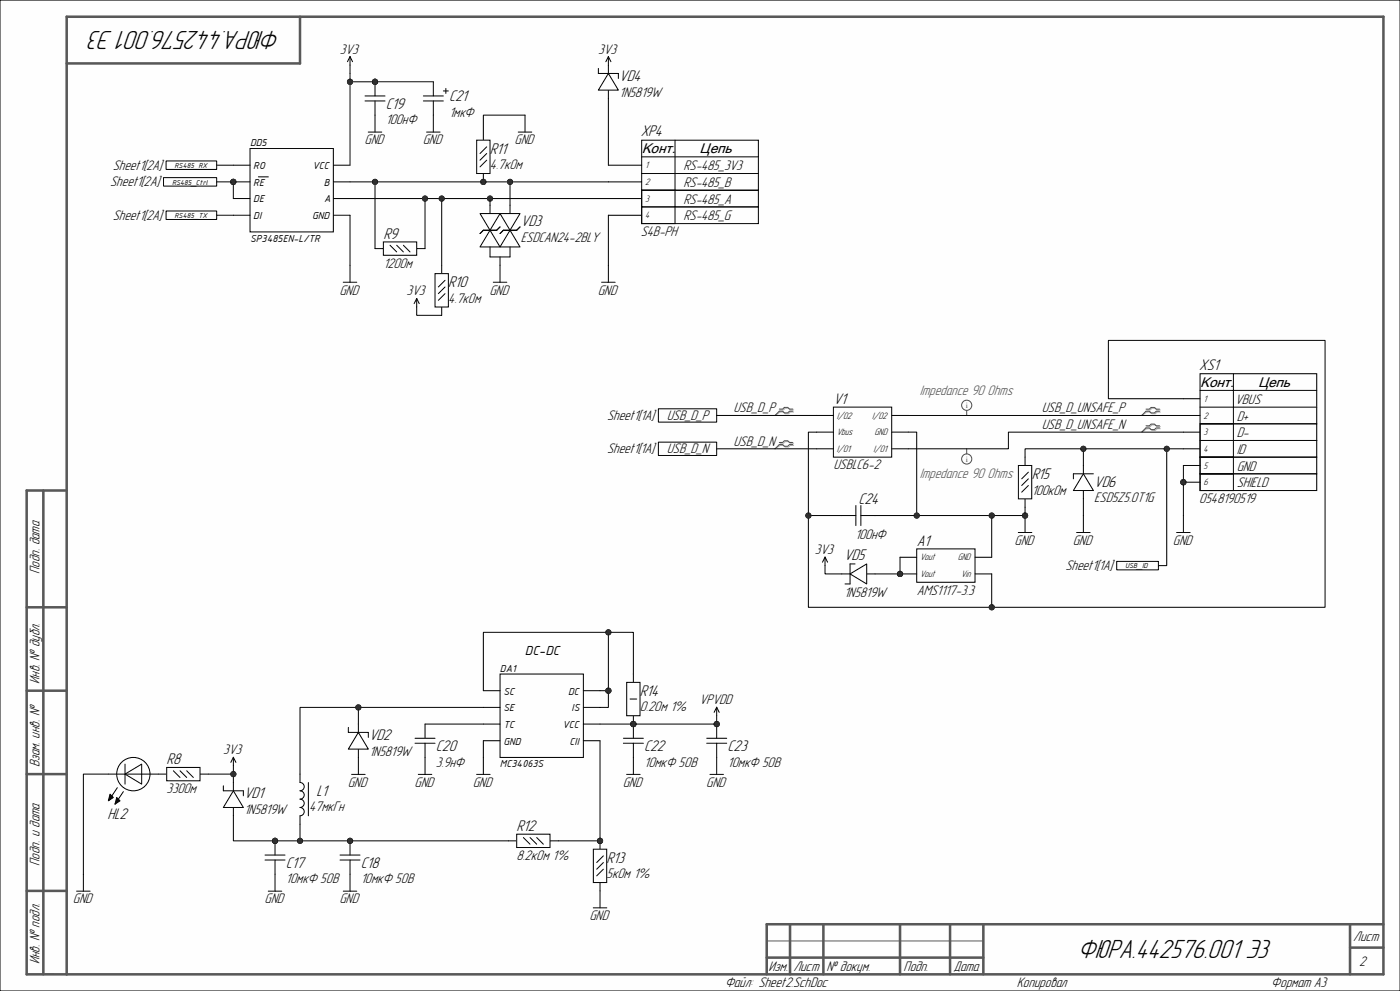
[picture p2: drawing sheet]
<svg xmlns="http://www.w3.org/2000/svg" width="420mm" height="297mm" viewBox="0 0 420 297" stroke-linecap="round" stroke-linejoin="round" font-family="sans-serif">
<path d="M0 0h420v297h-420z" fill-rule="evenodd" fill="#fefefe"/>
<path d="M0 0h420v297h-420z" fill="none" stroke="#000" stroke-width=".3"/>
<path d="M0 0h420v297h-420z" fill-rule="evenodd" fill="#fefefe"/>
<path d="M0 0h420v297h-420z" fill="none" stroke="#000" stroke-width=".3"/>
<g fill="none" stroke="#585858" stroke-width=".76">
<path d="M90 5v14h-70M13 147v145M20 147h-12v145h407v-287h-395v287M8 182h12M8 207h12M8 232h12M8 267h12M237 277v15M247 277v15M270 277v15M285 277v15M295 277v15"/>
<path d="M405 277v15M415 277h-185v15M230 287h65M405 284h10"/>
</g>
<path d="M230 282h65" fill="none" stroke="#585858" stroke-width=".3"/>
<path d="M150 202h25v25h-25z" fill-rule="evenodd" fill="#fefefe"/>
<path d="M107.5 217v2.5M145 212h5M145 217h5M145 207h5M150 202h25v25h-25zM175 212h5M175 217h5M175 207h5M107.5 224.5v2.5M145 222h5M175 222h5" fill="none" stroke="#000" stroke-width=".3"/>
<path d="M107.5 219.5l3 5h-6z" fill="#fefefe"/>
<path d="M153 61.5v2.5M104.5 218v1.5h6v1.5M107.5 219.5l3 5h-6zM105.5 232.1h4M107.5 227v5.1" fill="none" stroke="#000" stroke-width=".3"/>
<path d="M150 64h6l-3 5z" fill="#fefefe"/>
<path d="M147 61.5v2.5M150 64h6l-3 5z" fill="none" stroke="#000" stroke-width=".3"/>
<path d="M144 64h6l-3 5z" fill="#fefefe"/>
<path d="M144 64h6l-3 5zM150 68l-1 1h-4l-1 1M156 68l-1 1h-4l-1 1" fill="none" stroke="#000" stroke-width=".3"/>
<path d="M147 69l3 5h-6z" fill="#fefefe"/>
<path d="M147 69l3 5h-6z" fill="none" stroke="#000" stroke-width=".3"/>
<path d="M153 69l3 5h-6z" fill="#fefefe"/>
<path d="M147 74v3h6v-3M150 68l-1 1h-4l-1 1M150 77v7.6M153 69l3 5h-6zM156 68l-1 1h-4l-1 1M148 84.6h4" fill="none" stroke="#000" stroke-width=".3"/>
<circle cx="112.5" cy="24.5" r=".76" fill="#262626"/>
<circle cx="112.5" cy="24.5" r=".76" fill="none" stroke="#262626" stroke-width=".3"/>
<path d="M109.5 30.3h6M109.5 28.8h6M112.5 24.5v4.3M112.5 30.3v4.2" fill="none" stroke="#000" stroke-width=".3"/>
<circle cx="112.5" cy="24.5" r=".76" fill="#262626"/>
<circle cx="112.5" cy="24.5" r=".76" fill="none" stroke="#262626" stroke-width=".3"/>
<g fill="none" stroke="#000" stroke-width=".3">
<path d="M105 17l-.8 1.5M105 17l.8 1.5M105 17v2.5M110.5 39.6h4M112.5 34.5v5.1M127 28.8h6M127 30.3h6M128 39.6h4M130 24.5v4.3M130 30.3v9.3M133 27.3h1.5M133.8 26.5v1.5"/>
<path d="M182.5 49.5h10M182.5 54.5h10M182.5 59.5h10M192.5 42h35v15h-35zM192.5 57h35v5h-35zM192.5 57h10v10h-10zM192.5 47h35M192.5 52h35M202.5 42v15M182.5 64.5h10M182.5 79.5v5.1M192.5 62h35v5h-35z"/>
<path d="M180.5 84.6h4M127.5 217v4.3M215 212l-.8 1.5M215 212l.8 1.5M215 212v2.5M124.5 222.8h6M124.5 221.3h6M125.5 232.1h4M127.5 222.8v9.3M143 232.1h4M145 227v5.1"/>
</g>
<circle cx="190" cy="217" r=".76" fill="#262626"/>
<circle cx="190" cy="217" r=".76" fill="none" stroke="#262626" stroke-width=".3"/>
<path d="M190 217v4.3M187 222.8h6M187 221.3h6M190 222.8v4.2" fill="none" stroke="#000" stroke-width=".3"/>
<circle cx="190" cy="217" r=".76" fill="#262626"/>
<circle cx="190" cy="217" r=".76" fill="none" stroke="#262626" stroke-width=".3"/>
<circle cx="215" cy="217" r=".76" fill="#262626"/>
<circle cx="215" cy="217" r=".76" fill="none" stroke="#262626" stroke-width=".3"/>
<path d="M215 217v4.3M212 222.8h6M212 221.3h6M215 222.8v4.2" fill="none" stroke="#000" stroke-width=".3"/>
<circle cx="215" cy="217" r=".76" fill="#262626"/>
<circle cx="215" cy="217" r=".76" fill="none" stroke="#262626" stroke-width=".3"/>
<circle cx="180" cy="252" r=".76" fill="#262626"/>
<circle cx="180" cy="252" r=".76" fill="none" stroke="#262626" stroke-width=".3"/>
<path d="M180 252v2.5M180 264.5v2.5" fill="none" stroke="#000" stroke-width=".3"/>
<circle cx="180" cy="252" r=".76" fill="#262626"/>
<circle cx="180" cy="252" r=".76" fill="none" stroke="#262626" stroke-width=".3"/>
<path d="M178 254.5h4v10h-4z" fill-rule="evenodd" fill="#fefefe"/>
<path d="M188 232.1h4M190 227v5.1M213 232.1h4M215 227v5.1M178 254.5h4v10h-4zM181 258.5l-2 2M181 256.5l-2 2M178 272.1h4M180 267v5.1M181 260.5l-2 2" fill="none" stroke="#000" stroke-width=".3"/>
<circle cx="190" cy="217" r=".76" fill="#262626"/>
<circle cx="190" cy="217" r=".76" fill="none" stroke="#262626" stroke-width=".3"/>
<path d="M190 214.5v2.5" fill="none" stroke="#000" stroke-width=".3"/>
<circle cx="190" cy="217" r=".76" fill="#262626"/>
<circle cx="190" cy="217" r=".76" fill="none" stroke="#262626" stroke-width=".3"/>
<path d="M190 202v2.5" fill="none" stroke="#000" stroke-width=".3"/>
<path d="M188 204.5h4v10h-4z" fill-rule="evenodd" fill="#fefefe"/>
<path d="M188 204.5h4v10h-4zM189 209.5h2M152.5 252h2.5M165 252h2.5" fill="none" stroke="#000" stroke-width=".3"/>
<path d="M155 250h10v4h-10z" fill-rule="evenodd" fill="#fefefe"/>
<path d="M155 250h10v4h-10zM157 251l2 2M159 251l2 2M161 251l2 2" fill="none" stroke="#000" stroke-width=".3"/>
<circle cx="82.5" cy="252" r=".76" fill="#262626"/>
<circle cx="82.5" cy="252" r=".76" fill="none" stroke="#262626" stroke-width=".3"/>
<path d="M79.5 257.8h6M79.5 256.3h6M82.5 252v4.3M82.5 257.8v4.2" fill="none" stroke="#000" stroke-width=".3"/>
<circle cx="82.5" cy="252" r=".76" fill="#262626"/>
<circle cx="82.5" cy="252" r=".76" fill="none" stroke="#262626" stroke-width=".3"/>
<circle cx="105" cy="252" r=".76" fill="#262626"/>
<circle cx="105" cy="252" r=".76" fill="none" stroke="#262626" stroke-width=".3"/>
<path d="M102 257.8h6M102 256.3h6M105 252v4.3M105 257.8v4.2" fill="none" stroke="#000" stroke-width=".3"/>
<circle cx="105" cy="252" r=".76" fill="#262626"/>
<circle cx="105" cy="252" r=".76" fill="none" stroke="#262626" stroke-width=".3"/>
<path d="M182.5 19.5v2.5M182.5 27v2.5M70 227l-.8 1.5M70 227l.8 1.5M70 227v2.5M90 232v2.5a1.25 1.25 0 0 1 1.3 1.3 1.25 1.25 0 0 1-1.3 1.2 1.25 1.25 0 0 1 1.3 1.3 1.25 1.25 0 0 1-1.3 1.2 1.25 1.25 0 0 1 1.3 1.3 1.25 1.25 0 0 1-1.3 1.2 1.25 1.25 0 0 1 1.3 1.3 1.25 1.25 0 0 1-1.3 1.2v2.5M92.5 234.5v10M80.5 267.1h4M82.5 262v5.1M103 267.1h4M105 262v5.1" fill="none" stroke="#000" stroke-width=".3"/>
<path d="M182.5 22l3 5h-6z" fill="#fefefe"/>
<path d="M182.5 17l-.8 1.5M182.5 17l.8 1.5M182.5 17v2.5M179.5 20.5v1.5h6v1.5M182.5 22l3 5h-6zM70 234.5v2.5M70 242v2.5" fill="none" stroke="#000" stroke-width=".3"/>
<path d="M70 237l3 5h-6z" fill="#fefefe"/>
<path d="M67 235.5v1.5h6v1.5M70 237l3 5h-6z" fill="none" stroke="#000" stroke-width=".3"/>
<circle cx="70" cy="54.5" r=".76" fill="#262626"/>
<circle cx="70" cy="54.5" r=".76" fill="none" stroke="#262626" stroke-width=".3"/>
<path d="M75 44.5h25v25h-25z" fill-rule="evenodd" fill="#fefefe"/>
<path d="M70 54.5h5M75 44.5h25v25h-25z" fill="none" stroke="#000" stroke-width=".3"/>
<circle cx="70" cy="54.5" r=".76" fill="#262626"/>
<circle cx="70" cy="54.5" r=".76" fill="none" stroke="#262626" stroke-width=".3"/>
<path d="M70 59.5h5M70 49.5h5M77.5 53h3M100 59.5h5M100 49.5h5M100 54.5h5M70 64.5h5M100 64.5h5M105 79.5v5.1M103 84.6h4" fill="none" stroke="#000" stroke-width=".3"/>
<path d="M49.8 48.2h15.2v2.6h-15.2z" fill-rule="evenodd" fill="#fefefe"/>
<path d="M49.8 48.2h15.2v2.6h-15.2z" fill="none" stroke="#000" stroke-width=".3"/>
<path d="M49.8 63.2h15.2v2.6h-15.2z" fill-rule="evenodd" fill="#fefefe"/>
<path d="M49.8 63.2h15.2v2.6h-15.2z" fill="none" stroke="#000" stroke-width=".3"/>
<path d="M49.1 53.2h15.9v2.6h-15.9z" fill-rule="evenodd" fill="#fefefe"/>
<path d="M49.1 53.2h15.9v2.6h-15.9zM112.5 74.5h2.5M125 74.5h2.5" fill="none" stroke="#000" stroke-width=".3"/>
<path d="M115 72.5h10v4h-10z" fill-rule="evenodd" fill="#fefefe"/>
<path d="M115 72.5h10v4h-10zM117 73.5l2 2M119 73.5l2 2M121 73.5l2 2M132.5 79.5v2.5M132.5 92v2.5" fill="none" stroke="#000" stroke-width=".3"/>
<path d="M130.5 82h4v10h-4z" fill-rule="evenodd" fill="#fefefe"/>
<path d="M130.5 82h4v10h-4zM133.5 84l-2 2M133.5 86l-2 2M133.5 88l-2 2" fill="none" stroke="#000" stroke-width=".3"/>
<circle cx="145" cy="54.5" r=".76" fill="#262626"/>
<circle cx="145" cy="54.5" r=".76" fill="none" stroke="#262626" stroke-width=".3"/>
<path d="M145 52v2.5" fill="none" stroke="#000" stroke-width=".3"/>
<circle cx="145" cy="54.5" r=".76" fill="#262626"/>
<circle cx="145" cy="54.5" r=".76" fill="none" stroke="#262626" stroke-width=".3"/>
<path d="M145 39.5v2.5" fill="none" stroke="#000" stroke-width=".3"/>
<path d="M143 42h4v10h-4z" fill-rule="evenodd" fill="#fefefe"/>
<path d="M155.5 39.6h4M157.5 34.5v5.1M143 42h4v10h-4zM146 48l-2 2M146 46l-2 2M146 44l-2 2M125 89.5l-.8 1.5M125 89.5l.8 1.5M125 89.5v2.5" fill="none" stroke="#000" stroke-width=".3"/>
<circle cx="355" cy="144.5" r=".76" fill="#262626"/>
<circle cx="355" cy="144.5" r=".76" fill="none" stroke="#262626" stroke-width=".3"/>
<g fill="none" stroke="#000" stroke-width=".3">
<path d="M355 119.5h5M360 112h35v15h-35zM360 117h35M370 112v15M355 124.5h5M355 129.5h5M355 134.5h5M355 139.5h5M360 127h35v5h-35zM360 132h35v5h-35zM360 127h10v10h-10zM360 137h35v5h-35z"/>
<path d="M360 137h10v5h-10zM360 122h35M355 144.5h5M360 142h35v5h-35zM360 142h10v5h-10z"/>
</g>
<circle cx="355" cy="144.5" r=".76" fill="#262626"/>
<circle cx="355" cy="144.5" r=".76" fill="none" stroke="#262626" stroke-width=".3"/>
<path d="M307.5 137v2.5M307.5 149.5v2.5" fill="none" stroke="#000" stroke-width=".3"/>
<path d="M305.5 139.5h4v10h-4z" fill-rule="evenodd" fill="#fefefe"/>
<path d="M305.5 139.5h4v10h-4zM305.5 159.6h4M307.5 154.5v5.1M308.5 145.5l-2 2M308.5 143.5l-2 2M308.5 141.5l-2 2M353 159.6h4M355 154.5v5.1" fill="none" stroke="#000" stroke-width=".3"/>
<path d="M344 122.9h1.1l.5-.5h1l.5 .5h1M344 127.9h1.1l.5-.5h1l.5 .5h1M348.1 123.5h-1l-.5 .5h-1l-.5-.5h-1.1l-1.5 1M348.1 128.5h-1l-.5 .5h-1l-.5-.5h-1.1l-1.5 1" fill="none" stroke="#b0b0b0" stroke-width=".3"/>
<g fill="none" stroke="#4c4c4c" stroke-width=".3">
<path d="M290 123v1.5M290 134.5v1.5M343.8 122.6h1l.5-.5h1l.5 .5h1.1M343.8 127.6h1l.5-.5h1l.5 .5h1.1M347.9 123.3h-1.1l-.5 .5h-1l-.5-.5h-1l-1.3 1.2M347.9 128.2h-1.1l-.5 .6h-1l-.5-.6h-1l-1.3 1.3"/>
<circle cx="290" cy="137.6" r="1.52"/>
<circle cx="290" cy="121.5" r="1.52"/>
</g>
<circle cx="307.5" cy="154.5" r=".76" fill="#262626"/>
<circle cx="307.5" cy="154.5" r=".76" fill="none" stroke="#262626" stroke-width=".3"/>
<path d="M252.5 154.5h4.3M256.8 151.5v6M258.3 151.5v6M258.3 154.5h4.2" fill="none" stroke="#000" stroke-width=".3"/>
<path d="M197.5 122.5h17.5v4h-17.5z" fill-rule="evenodd" fill="#fefefe"/>
<path d="M197.5 122.5h17.5v4h-17.5z" fill="none" stroke="#000" stroke-width=".3"/>
<path d="M197.5 132.5h17.5v4h-17.5z" fill-rule="evenodd" fill="#fefefe"/>
<path d="M197.5 132.5h17.5v4h-17.5zM325 139.5v2.5M325 147v2.5" fill="none" stroke="#000" stroke-width=".3"/>
<path d="M325 142l3 5h-6z" fill="#fefefe"/>
<path d="M325 142l3 5h-6zM328 142h-6v1.5" fill="none" stroke="#000" stroke-width=".3"/>
<circle cx="270" cy="172" r=".76" fill="#262626"/>
<circle cx="270" cy="172" r=".76" fill="none" stroke="#262626" stroke-width=".3"/>
<path d="M275 164.5h17.5v10h-17.5z" fill-rule="evenodd" fill="#fefefe"/>
<path d="M270 172h5M275 164.5h17.5v10h-17.5zM292.5 172h5M292.5 167h5" fill="none" stroke="#000" stroke-width=".3"/>
<circle cx="270" cy="172" r=".76" fill="#262626"/>
<circle cx="270" cy="172" r=".76" fill="none" stroke="#262626" stroke-width=".3"/>
<path d="M323 159.6h4M325 154.5v5.1M252.5 172h2.5M260 172h2.5M270 167h5" fill="none" stroke="#000" stroke-width=".3"/>
<path d="M255 172l5-3v6z" fill="#fefefe"/>
<path d="M247.5 167l-.8 1.5M247.5 167l.8 1.5M247.5 167v2.5M255 172l5-3v6zM256.5 169h-1.5v6h-1.5" fill="none" stroke="#000" stroke-width=".3"/>
<path d="M335 168.3h12.5v2.5h-12.5z" fill-rule="evenodd" fill="#fefefe"/>
<path d="M335 168.3h12.5v2.5h-12.5z" fill="none" stroke="#000" stroke-width=".3"/>
<path d="M250 122h17.5v15h-17.5z" fill-rule="evenodd" fill="#fefefe"/>
<path d="M245 124.5h5M245 134.5h5M245 129.5h5M250 122h17.5v15h-17.5zM267.5 124.5h5M267.5 134.5h5M267.5 129.5h5M32.5 232h5M42.5 232h5" fill="none" stroke="#000" stroke-width=".3"/>
<path d="M234 122.9h1l.6-.5h1l.5 .5h1M234 132.9h1l.6-.5h1l.5 .5h1M238.1 123.5h-1l-.5 .5h-1l-.6-.5h-1l-1.5 1M238.1 133.5h-1l-.5 .5h-1l-.6-.5h-1l-1.5 1" fill="none" stroke="#b0b0b0" stroke-width=".3"/>
<path d="M233.8 122.6h1l.5-.5h1l.5 .5h1M233.8 132.6h1l.5-.5h1l.5 .5h1M237.8 123.2h-1l-.5 .6h-1l-.5-.6h-1l-1.3 1.3M237.8 133.2h-1l-.5 .6h-1l-.5-.6h-1l-1.3 1.3" fill="none" stroke="#4c4c4c" stroke-width=".3"/>
<path d="M37.5 232l5-3v6z" fill="#fefefe"/>
<g fill="none" stroke="#000" stroke-width=".3">
<path d="M33 238l1 1-1.5 1zM35 239l1 1-1.5 1zM35.2 236.1l-2.5 3.7M37 237.3l-2.5 3.7M37.5 232l5-3v6zM37.5 232h5M37.5 229v6M47.5 232h2.5M60 232h2.5"/>
<circle cx="40" cy="232" r="5"/>
</g>
<path d="M33 238l1 1-1.5 1zM35 239l1 1-1.5 1z" fill="#000"/>
<path d="M50 230h10v4h-10z" fill-rule="evenodd" fill="#fefefe"/>
<path d="M65 64.5h5M182.5 64.5v15M145 212h-37.5v5M50 230h10v4h-10zM52 231l2 2M54 231l2 2M56 231l2 2M23 267.1h4M25 262v5.1" fill="none" stroke="#000" stroke-width=".3"/>
<circle cx="107.5" cy="212" r=".76" fill="#262626"/>
<circle cx="107.5" cy="212" r=".76" fill="none" stroke="#262626" stroke-width=".3"/>
<path d="M127.5 217h17.5M180 207h2.5M145 222v5" fill="none" stroke="#000" stroke-width=".3"/>
<circle cx="182.5" cy="207" r=".76" fill="#262626"/>
<circle cx="182.5" cy="207" r=".76" fill="none" stroke="#262626" stroke-width=".3"/>
<path d="M215 214.5v2.5h-35" fill="none" stroke="#000" stroke-width=".3"/>
<circle cx="215" cy="217" r=".76" fill="#262626"/>
<circle cx="215" cy="217" r=".76" fill="none" stroke="#262626" stroke-width=".3"/>
<circle cx="190" cy="217" r=".76" fill="#262626"/>
<circle cx="190" cy="217" r=".76" fill="none" stroke="#262626" stroke-width=".3"/>
<path d="M182.5 207v5h-2.5" fill="none" stroke="#000" stroke-width=".3"/>
<circle cx="182.5" cy="207" r=".76" fill="#262626"/>
<circle cx="182.5" cy="207" r=".76" fill="none" stroke="#262626" stroke-width=".3"/>
<path d="M182.5 189.5v17.5" fill="none" stroke="#000" stroke-width=".3"/>
<circle cx="182.5" cy="207" r=".76" fill="#262626"/>
<circle cx="182.5" cy="207" r=".76" fill="none" stroke="#262626" stroke-width=".3"/>
<circle cx="182.5" cy="189.5" r=".76" fill="#262626"/>
<circle cx="182.5" cy="189.5" r=".76" fill="none" stroke="#262626" stroke-width=".3"/>
<path d="M107.5 212h-17.5v20" fill="none" stroke="#000" stroke-width=".3"/>
<circle cx="107.5" cy="212" r=".76" fill="#262626"/>
<circle cx="107.5" cy="212" r=".76" fill="none" stroke="#262626" stroke-width=".3"/>
<path d="M167.5 252h12.5" fill="none" stroke="#000" stroke-width=".3"/>
<circle cx="180" cy="252" r=".76" fill="#262626"/>
<circle cx="180" cy="252" r=".76" fill="none" stroke="#262626" stroke-width=".3"/>
<path d="M180 222v30" fill="none" stroke="#000" stroke-width=".3"/>
<circle cx="180" cy="252" r=".76" fill="#262626"/>
<circle cx="180" cy="252" r=".76" fill="none" stroke="#262626" stroke-width=".3"/>
<path d="M90 247v5" fill="none" stroke="#000" stroke-width=".3"/>
<circle cx="90" cy="252" r=".76" fill="#262626"/>
<circle cx="90" cy="252" r=".76" fill="none" stroke="#262626" stroke-width=".3"/>
<path d="M182.5 29.5v20M70 244.5v7.5h12.5" fill="none" stroke="#000" stroke-width=".3"/>
<circle cx="82.5" cy="252" r=".76" fill="#262626"/>
<circle cx="82.5" cy="252" r=".76" fill="none" stroke="#262626" stroke-width=".3"/>
<path d="M82.5 252h70" fill="none" stroke="#000" stroke-width=".3"/>
<circle cx="82.5" cy="252" r=".76" fill="#262626"/>
<circle cx="82.5" cy="252" r=".76" fill="none" stroke="#262626" stroke-width=".3"/>
<circle cx="90" cy="252" r=".76" fill="#262626"/>
<circle cx="90" cy="252" r=".76" fill="none" stroke="#262626" stroke-width=".3"/>
<circle cx="105" cy="252" r=".76" fill="#262626"/>
<circle cx="105" cy="252" r=".76" fill="none" stroke="#262626" stroke-width=".3"/>
<path d="M190 202v-12.5h-45v17.5" fill="none" stroke="#000" stroke-width=".3"/>
<circle cx="182.5" cy="189.5" r=".76" fill="#262626"/>
<circle cx="182.5" cy="189.5" r=".76" fill="none" stroke="#262626" stroke-width=".3"/>
<path d="M70 54.5v5M105 64.5v15" fill="none" stroke="#000" stroke-width=".3"/>
<circle cx="70" cy="54.5" r=".76" fill="#262626"/>
<circle cx="70" cy="54.5" r=".76" fill="none" stroke="#262626" stroke-width=".3"/>
<path d="M65 49.5h5M65 54.5h5" fill="none" stroke="#000" stroke-width=".3"/>
<circle cx="70" cy="54.5" r=".76" fill="#262626"/>
<circle cx="70" cy="54.5" r=".76" fill="none" stroke="#262626" stroke-width=".3"/>
<path d="M105 19.5v2.5M105 24.5h7.5" fill="none" stroke="#000" stroke-width=".3"/>
<circle cx="105" cy="24.5" r=".76" fill="#262626"/>
<circle cx="105" cy="24.5" r=".76" fill="none" stroke="#262626" stroke-width=".3"/>
<circle cx="112.5" cy="24.5" r=".76" fill="#262626"/>
<circle cx="112.5" cy="24.5" r=".76" fill="none" stroke="#262626" stroke-width=".3"/>
<path d="M105 24.5v25" fill="none" stroke="#0e0e0e" stroke-width=".3"/>
<circle cx="105" cy="24.5" r=".76" fill="#262626"/>
<circle cx="105" cy="24.5" r=".76" fill="none" stroke="#262626" stroke-width=".3"/>
<path d="M112.5 24.5h17.5" fill="none" stroke="#0e0e0e" stroke-width=".3"/>
<circle cx="112.5" cy="24.5" r=".76" fill="#262626"/>
<circle cx="112.5" cy="24.5" r=".76" fill="none" stroke="#262626" stroke-width=".3"/>
<path d="M105 22v2.5" fill="none" stroke="#0e0e0e" stroke-width=".3"/>
<circle cx="105" cy="24.5" r=".76" fill="#262626"/>
<circle cx="105" cy="24.5" r=".76" fill="none" stroke="#262626" stroke-width=".3"/>
<path d="M112.5 54.5v20" fill="none" stroke="#000" stroke-width=".3"/>
<circle cx="112.5" cy="54.5" r=".76" fill="#262626"/>
<circle cx="112.5" cy="54.5" r=".76" fill="none" stroke="#262626" stroke-width=".3"/>
<path d="M105 54.5h48" fill="none" stroke="#000" stroke-width=".3"/>
<circle cx="112.5" cy="54.5" r=".76" fill="#262626"/>
<circle cx="112.5" cy="54.5" r=".76" fill="none" stroke="#262626" stroke-width=".3"/>
<circle cx="145" cy="54.5" r=".76" fill="#262626"/>
<circle cx="145" cy="54.5" r=".76" fill="none" stroke="#262626" stroke-width=".3"/>
<circle cx="153" cy="54.5" r=".76" fill="#262626"/>
<circle cx="153" cy="54.5" r=".76" fill="none" stroke="#262626" stroke-width=".3"/>
<path d="M127.5 59.5v15" fill="none" stroke="#000" stroke-width=".3"/>
<circle cx="127.5" cy="59.5" r=".76" fill="#262626"/>
<circle cx="127.5" cy="59.5" r=".76" fill="none" stroke="#262626" stroke-width=".3"/>
<path d="M157.5 34.5h-12.5v5M105 59.5h77.5M125 92v2.5h7.5" fill="none" stroke="#000" stroke-width=".3"/>
<circle cx="127.5" cy="59.5" r=".76" fill="#262626"/>
<circle cx="127.5" cy="59.5" r=".76" fill="none" stroke="#262626" stroke-width=".3"/>
<circle cx="132.5" cy="59.5" r=".76" fill="#262626"/>
<circle cx="132.5" cy="59.5" r=".76" fill="none" stroke="#262626" stroke-width=".3"/>
<circle cx="147" cy="59.5" r=".76" fill="#262626"/>
<circle cx="147" cy="59.5" r=".76" fill="none" stroke="#262626" stroke-width=".3"/>
<path d="M182.5 54.5h-29.5v7" fill="none" stroke="#000" stroke-width=".3"/>
<circle cx="153" cy="54.5" r=".76" fill="#262626"/>
<circle cx="153" cy="54.5" r=".76" fill="none" stroke="#262626" stroke-width=".3"/>
<path d="M147 59.5v2" fill="none" stroke="#000" stroke-width=".3"/>
<circle cx="147" cy="59.5" r=".76" fill="#262626"/>
<circle cx="147" cy="59.5" r=".76" fill="none" stroke="#262626" stroke-width=".3"/>
<path d="M132.5 59.5v20" fill="none" stroke="#000" stroke-width=".3"/>
<circle cx="132.5" cy="59.5" r=".76" fill="#262626"/>
<circle cx="132.5" cy="59.5" r=".76" fill="none" stroke="#262626" stroke-width=".3"/>
<path d="M307.5 152v2.5" fill="none" stroke="#000" stroke-width=".3"/>
<circle cx="307.5" cy="154.5" r=".76" fill="#262626"/>
<circle cx="307.5" cy="154.5" r=".76" fill="none" stroke="#262626" stroke-width=".3"/>
<path d="M272.5 129.5h2.5v25h32.5" fill="none" stroke="#000" stroke-width=".3"/>
<circle cx="307.5" cy="154.5" r=".76" fill="#262626"/>
<circle cx="307.5" cy="154.5" r=".76" fill="none" stroke="#262626" stroke-width=".3"/>
<circle cx="297.5" cy="154.5" r=".76" fill="#262626"/>
<circle cx="297.5" cy="154.5" r=".76" fill="none" stroke="#262626" stroke-width=".3"/>
<circle cx="275" cy="154.5" r=".76" fill="#262626"/>
<circle cx="275" cy="154.5" r=".76" fill="none" stroke="#262626" stroke-width=".3"/>
<path d="M355 119.5h-22.5v-17.5h65v80h-155v-52.5h2.5" fill="none" stroke="#000" stroke-width=".3"/>
<circle cx="297.5" cy="182" r=".76" fill="#262626"/>
<circle cx="297.5" cy="182" r=".76" fill="none" stroke="#262626" stroke-width=".3"/>
<circle cx="242.5" cy="154.5" r=".76" fill="#262626"/>
<circle cx="242.5" cy="154.5" r=".76" fill="none" stroke="#262626" stroke-width=".3"/>
<path d="M262.5 154.5h12.5" fill="none" stroke="#000" stroke-width=".3"/>
<circle cx="275" cy="154.5" r=".76" fill="#262626"/>
<circle cx="275" cy="154.5" r=".76" fill="none" stroke="#262626" stroke-width=".3"/>
<path d="M325 134.5v5M325 149.5v5" fill="none" stroke="#000" stroke-width=".3"/>
<circle cx="325" cy="134.5" r=".76" fill="#262626"/>
<circle cx="325" cy="134.5" r=".76" fill="none" stroke="#262626" stroke-width=".3"/>
<path d="M242.5 154.5h10" fill="none" stroke="#000" stroke-width=".3"/>
<circle cx="242.5" cy="154.5" r=".76" fill="#262626"/>
<circle cx="242.5" cy="154.5" r=".76" fill="none" stroke="#262626" stroke-width=".3"/>
<path d="M297.5 154.5v12.5" fill="none" stroke="#000" stroke-width=".3"/>
<circle cx="297.5" cy="154.5" r=".76" fill="#262626"/>
<circle cx="297.5" cy="154.5" r=".76" fill="none" stroke="#262626" stroke-width=".3"/>
<path d="M297.5 172v10" fill="none" stroke="#000" stroke-width=".3"/>
<circle cx="297.5" cy="182" r=".76" fill="#262626"/>
<circle cx="297.5" cy="182" r=".76" fill="none" stroke="#262626" stroke-width=".3"/>
<path d="M270 167v5" fill="none" stroke="#000" stroke-width=".3"/>
<circle cx="270" cy="172" r=".76" fill="#262626"/>
<circle cx="270" cy="172" r=".76" fill="none" stroke="#262626" stroke-width=".3"/>
<path d="M262.5 172h7.5" fill="none" stroke="#000" stroke-width=".3"/>
<circle cx="270" cy="172" r=".76" fill="#262626"/>
<circle cx="270" cy="172" r=".76" fill="none" stroke="#262626" stroke-width=".3"/>
<path d="M355 139.5v5M247.5 169.5v2.5h5" fill="none" stroke="#000" stroke-width=".3"/>
<circle cx="355" cy="144.5" r=".76" fill="#262626"/>
<circle cx="355" cy="144.5" r=".76" fill="none" stroke="#262626" stroke-width=".3"/>
<path d="M355 144.5v10" fill="none" stroke="#000" stroke-width=".3"/>
<circle cx="355" cy="144.5" r=".76" fill="#262626"/>
<circle cx="355" cy="144.5" r=".76" fill="none" stroke="#262626" stroke-width=".3"/>
<path d="M350 134.5v35h-2.5" fill="none" stroke="#000" stroke-width=".3"/>
<circle cx="350" cy="134.5" r=".76" fill="#262626"/>
<circle cx="350" cy="134.5" r=".76" fill="none" stroke="#262626" stroke-width=".3"/>
<path d="M355 134.5h-47.5v2.5" fill="none" stroke="#000" stroke-width=".3"/>
<circle cx="325" cy="134.5" r=".76" fill="#262626"/>
<circle cx="325" cy="134.5" r=".76" fill="none" stroke="#262626" stroke-width=".3"/>
<circle cx="350" cy="134.5" r=".76" fill="#262626"/>
<circle cx="350" cy="134.5" r=".76" fill="none" stroke="#262626" stroke-width=".3"/>
<path d="M215 134.5h30M215 124.5h30M272.5 124.5h82.5M355 129.5h-52.5v5h-30M62.5 232h7.5v2.5" fill="none" stroke="#000" stroke-width=".3"/>
<circle cx="70" cy="232" r=".76" fill="#262626"/>
<circle cx="70" cy="232" r=".76" fill="none" stroke="#262626" stroke-width=".3"/>
<path d="M70 229.5v2.5" fill="none" stroke="#000" stroke-width=".3"/>
<circle cx="70" cy="232" r=".76" fill="#262626"/>
<circle cx="70" cy="232" r=".76" fill="none" stroke="#262626" stroke-width=".3"/>
<path d="M32.5 232h-7.5v30" fill="none" stroke="#000" stroke-width=".3"/>
<g font-size="8.3">
<text x="84.2" y="9.4" transform="rotate(-180 84.2 9.4)">ФЮРА.442576.001 Э3</text>
<text x="323.3" y="287.1">ФЮРА.442576.001 Э3</text>
</g>
<g font-size="4.9">
<text x="185.8" y="24.3">VD4</text>
<text x="115.7" y="32.6">C19</text>
<text x="134.7" y="30.3">C21</text>
<text x="192.2" y="40.7">XP4</text>
<text x="147" y="46.1">R11</text>
<text x="115" y="71.5">R9</text>
<text x="156.3" y="67.8">VD3</text>
<text x="134.5" y="86.1">R10</text>
<text x="359.7" y="110.7">XS1</text>
<text x="250" y="121">V1</text>
<text x="309.5" y="143.6">R15</text>
<text x="328.3" y="145.8">VD6</text>
<text x="257.5" y="151">C24</text>
<text x="253.2" y="167.7">VD5</text>
<text x="275" y="163.5">A1</text>
<text x="192" y="208.6">R14</text>
<text x="110.7" y="221.8">VD2</text>
<text x="130.8" y="225.1">C20</text>
<text x="193.3" y="225.1">C22</text>
<text x="218.3" y="225.1">C23</text>
<text x="50" y="229">R8</text>
<text x="73.2" y="239.3">VD1</text>
<text x="95" y="238.5">L1</text>
<text x="32.3" y="245.3">HL2</text>
<text x="155" y="249">R12</text>
<text x="85.8" y="260.1">C17</text>
<text x="108.2" y="260.1">C18</text>
<text x="182" y="258.6">R13</text>
</g>
<g font-size="4.4">
<text x="102" y="16">3V3</text>
<text x="179.5" y="16">3V3</text>
<text x="185.8" y="29">1N5819W</text>
<text x="134.7" y="35">1мкФ</text>
<text x="115.7" y="37.3">100нФ</text>
<text x="109.4" y="43.3">GND</text>
<text x="126.9" y="43.3">GND</text>
<text x="154.4" y="43.3">GND</text>
<text x="33.8" y="50.9">Sheet1[2A]</text>
<text x="147" y="50.8">4.7кОм</text>
<text x="205" y="51.1">RS-485_3V3</text>
<text x="33.1" y="55.9">Sheet1[2A]</text>
<text x="205" y="56.1">RS-485_B</text>
<text x="33.8" y="65.9">Sheet1[2A]</text>
<text x="205" y="61.1">RS-485_A</text>
<text x="192.2" y="70.7">S4B-PH</text>
<text x="205" y="66.1">RS-485_G</text>
<text x="156.3" y="72.5">ESDCAN24-2BLY</text>
<text x="115" y="80.2">120Ом</text>
<text x="101.9" y="88.3">GND</text>
<text x="122" y="88.6">3V3</text>
<text x="146.9" y="88.3">GND</text>
<text x="179.4" y="88.3">GND</text>
<text x="134.5" y="90.8">4.7кОм</text>
<text x="182.1" y="125.9">Sheet1[1A]</text>
<text x="200" y="125.9">USB_D_P</text>
<text x="220" y="123.6">USB_D_P</text>
<text x="312.5" y="123.6">USB_D_UNSAFE_P</text>
<text x="370.5" y="121.1">VBUS</text>
<text x="312.5" y="128.6">USB_D_UNSAFE_N</text>
<text x="371" y="126.1">D+</text>
<text x="371" y="131.1">D-</text>
<text x="182.1" y="135.9">Sheet1[1A]</text>
<text x="200" y="135.9">USB_D_N</text>
<text x="220" y="133.6">USB_D_N</text>
<text x="371" y="136.1">ID</text>
<text x="250" y="140.7">USBLC6-2</text>
<text x="371" y="141.1">GND</text>
<text x="309.5" y="148.3">100кОм</text>
<text x="371" y="146.1">SHIELD</text>
<text x="328.3" y="150.5">ESD5Z5.0T1G</text>
<text x="359.7" y="150.7">0548190519</text>
<text x="256.5" y="161.4">100нФ</text>
<text x="244.5" y="166.1">3V3</text>
<text x="304.4" y="163.2">GND</text>
<text x="321.9" y="163.2">GND</text>
<text x="351.9" y="163.2">GND</text>
<text x="11.9" y="172" transform="rotate(-90 11.9 172)">Подп. дата</text>
<text x="319.6" y="170.9">Sheet1[1A]</text>
<text x="253.2" y="178.9">1N5819W</text>
<text x="275" y="178.2">AMS1117-3.3</text>
<text x="11.9" y="205" transform="rotate(-90 11.9 205)">Инв. № дубл.</text>
<text x="192" y="213.2">0.2Ом 1%</text>
<text x="209.8" y="211.1">VPVDD</text>
<text x="67" y="226.1">3V3</text>
<text x="110.7" y="226.5">1N5819W</text>
<text x="11.9" y="230" transform="rotate(-90 11.9 230)">Взам. инв. №</text>
<text x="130.8" y="229.7">3.9нФ</text>
<text x="193.3" y="229.7">10мкФ 50В</text>
<text x="218.3" y="229.7">10мкФ 50В</text>
<text x="50" y="237.7">330Ом</text>
<text x="104.4" y="235.8">GND</text>
<text x="124.4" y="235.8">GND</text>
<text x="141.9" y="235.8">GND</text>
<text x="186.9" y="235.8">GND</text>
<text x="211.9" y="235.8">GND</text>
<text x="73.2" y="244">1N5819W</text>
<text x="92.8" y="243">47мкГн</text>
<text x="155" y="257.7">8.2кОм 1%</text>
<text x="11.9" y="259.5" transform="rotate(-90 11.9 259.5)">Подп. и дата</text>
<text x="182" y="263.3">5кОм 1%</text>
<text x="85.8" y="264.8">10мкФ 50В</text>
<text x="108.2" y="264.8">10мкФ 50В</text>
<text x="21.9" y="270.8">GND</text>
<text x="79.4" y="270.8">GND</text>
<text x="101.9" y="270.8">GND</text>
<text x="176.9" y="275.8">GND</text>
<text x="406" y="281.9">Лист</text>
<text x="11.9" y="289" transform="rotate(-90 11.9 289)">Инв. № подл.</text>
<text x="230.5" y="290.9">Изм.</text>
<text x="238" y="290.9">Лист № докум.</text>
<text x="271" y="290.9">Подп.</text>
<text x="286" y="290.9">Дата</text>
<text x="407.7" y="289.4">2</text>
<text x="217.5" y="295.9">Файл: Sheet2.SchDoc</text>
<text x="305" y="295.9">Копировал</text>
<text x="381.4" y="295.9">Формат А3</text>
</g>
<g font-size="4.4" fill="#4c4c4c">
<text x="275.9" y="118.5">Impedance 90 Ohms</text>
<text x="275.9" y="143.3">Impedance 90 Ohms</text>
</g>
<g font-size="4.3">
<text x="192.5" y="45.9">Конт.</text>
<text x="209.9" y="45.9">Цепь</text>
<text x="360" y="116">Конт.</text>
<text x="377.4" y="116">Цепь</text>
</g>
<text font-size="3.8" x="157.5" y="196.2">DC-DC</text>
<g font-size="3">
<text x="193.5" y="50.4">1</text>
<text x="193.5" y="55.4">2</text>
<text x="193.5" y="60.4">3</text>
<text x="193.5" y="65.4">4</text>
<text x="251" y="125.4">I/O2</text>
<text x="261.6" y="125.4">I/O2</text>
<text x="361" y="120.4">1</text>
<text x="361" y="125.4">2</text>
<text x="251" y="130.4">Vbus</text>
<text x="262.3" y="130.4">GND</text>
<text x="361" y="130.4">3</text>
<text x="251" y="135.4">I/O1</text>
<text x="262" y="135.4">I/O1</text>
<text x="361" y="135.4">4</text>
<text x="361" y="140.4">5</text>
<text x="361" y="145.4">6</text>
<text x="276" y="167.9">Vout</text>
<text x="287.3" y="167.9">GND</text>
<text x="276" y="172.9">Vout</text>
<text x="288.3" y="172.9">Vin</text>
</g>
<g font-size="2.9">
<text x="75" y="43.9">DD5</text>
<text x="76" y="50.7">RO</text>
<text x="93.7" y="50.7">VCC</text>
<text x="76" y="55.7">RE</text>
<text x="97.2" y="55.7">B</text>
<text x="76" y="60.7">DE</text>
<text x="76" y="65.7">DI</text>
<text x="93.6" y="65.7">GND</text>
<text x="97.2" y="60.7">A</text>
<text x="75" y="72.4">SP3485EN-L/TR</text>
<text x="150" y="201.4">DA1</text>
<text x="151" y="208.2">SC</text>
<text x="170.4" y="208.2">DC</text>
<text x="151" y="213.1">SE</text>
<text x="171.4" y="213.1">IS</text>
<text x="151" y="218.1">TC</text>
<text x="168.7" y="218.1">VCC</text>
<text x="151" y="223.1">GND</text>
<text x="170.9" y="223.1">CII</text>
<text x="150" y="230">MC34063S</text>
</g>
<g font-size="2.3" fill="#4c4c4c">
<text x="289.7" y="122.2">i</text>
<text x="289.7" y="138.3">i</text>
</g>
<g font-size="2.1">
<text x="52.4" y="50.3">RS485_RX</text>
<text x="51.6" y="55.3">RS485_Ctrl</text>
<text x="52.4" y="65.3">RS485_TX</text>
<text x="337.5" y="170.3">USB_ID</text>
</g>
<text font-size=".5" fill="#585858" x="12.5" y="292.1">ALTIUM GOSTBOM2.0 KEV</text>
</svg>
